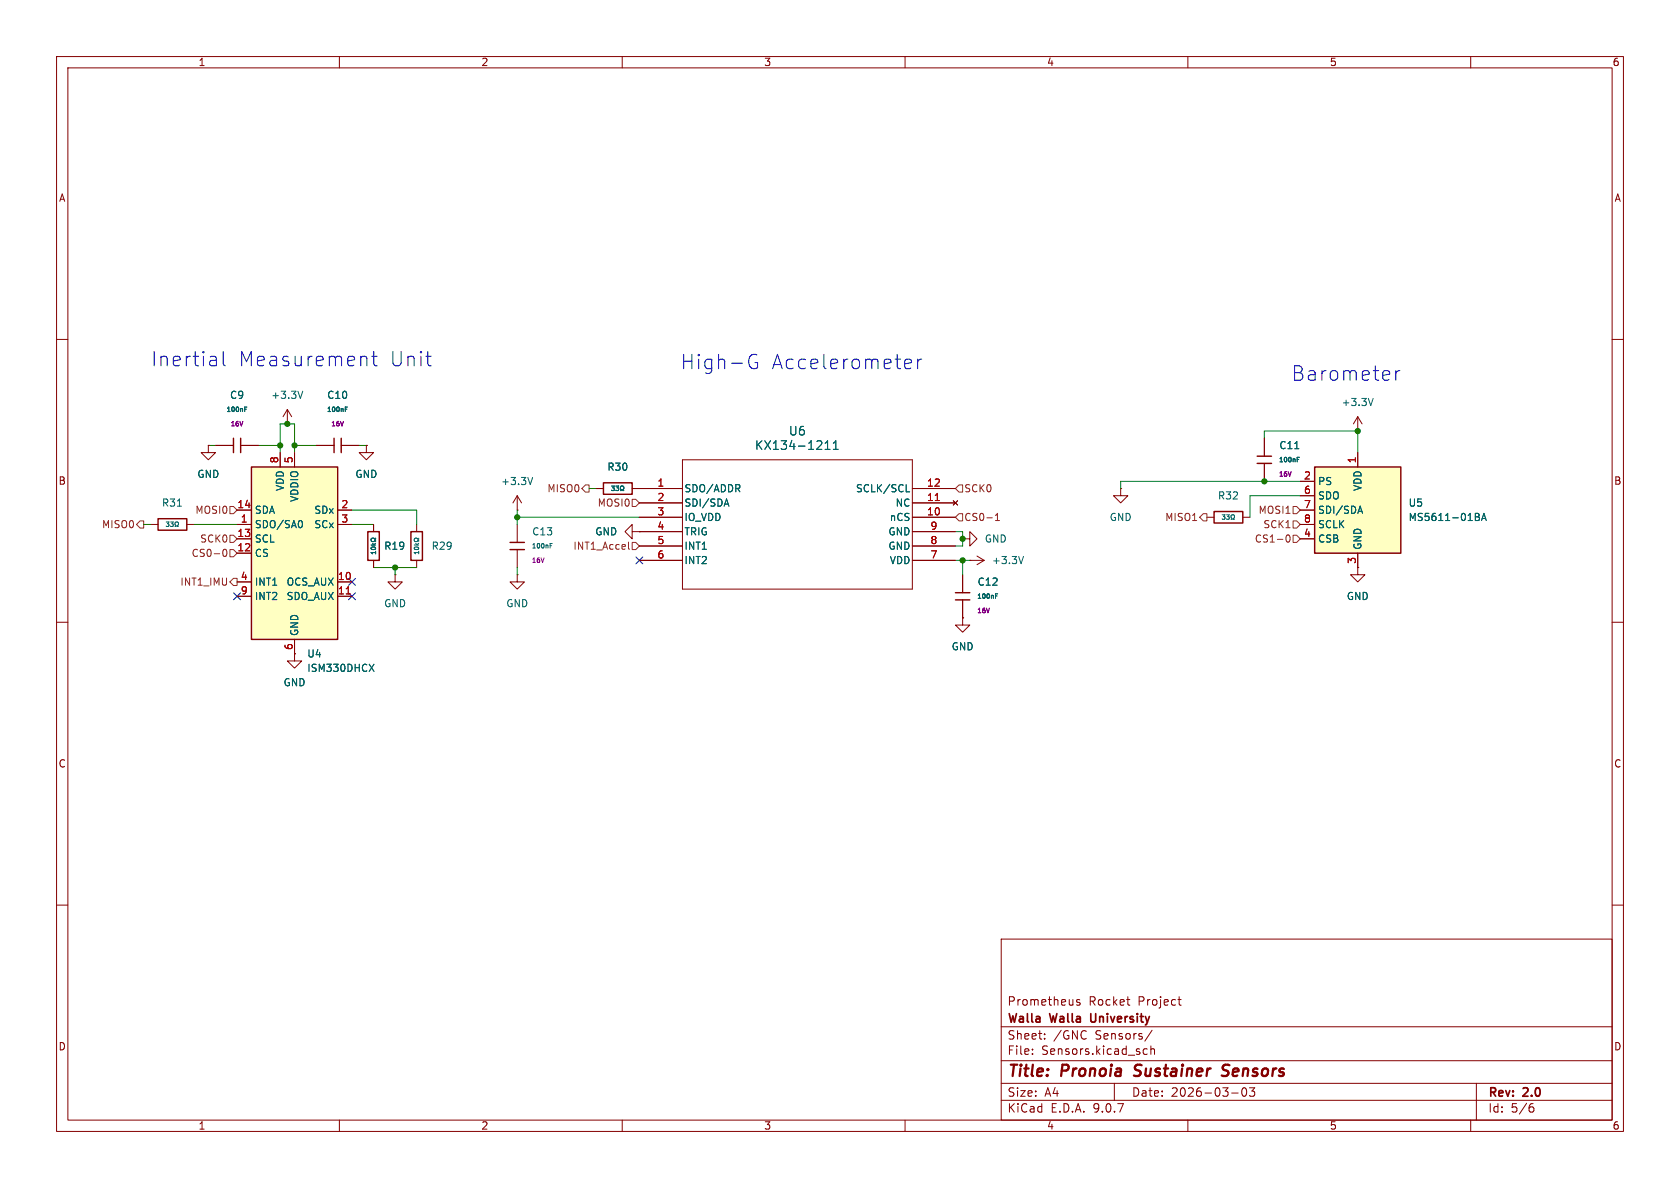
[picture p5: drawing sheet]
<svg xmlns="http://www.w3.org/2000/svg" width="297mm" height="210mm" viewBox="0 0 297 210" stroke-linecap="round" stroke-linejoin="round" font-family="sans-serif">
<g fill="none" stroke="#840000" stroke-width=".18">
<path d="M10 10h277v190h-277zM12 12h273v186h-273zM60 10v2M110 10v2M160 10v2M210 10v2M260 10v2M10 60h2M223.5 77.5v3.1M240 76.2h.1M240 73.7l-.7 1.2M240 73.7l.8 1.2"/>
<path d="M240 73.7v2.5M285 60h2M105.4 86.4h1.3M111.8 86.4h8.8M113 88.9h7.6M113 91.4h7.6M113 94h7.6M113 96.5h7.6M113 99.1h7.6M120.6 81.3h40.7v22.8h-40.7zM161.3 86.4h7.6M161.3 88.9h7.6"/>
<path d="M161.3 91.4h7.6M161.3 94h7.6M161.3 96.5h7.6M161.3 99.1h7.6M168.5 88.5l.8 .8M169.3 88.5l-.8 .8M223.5 81.9v3.2M10 110h2M285 110h2M10 160h2M177 166h108v32h-108zM190.9 176.8l-.4-.1-.2 .2 .1 .2 .5 .2v.3h-.6"/>
<path d="M199.2 176.7h.5M199.6 177.7h.1M208.2 176.7h.6M208.5 176.2v1.3l.3 .2M285 160h2M60 198v2M110 198v2M160 198v2M177 194.5h108M177 191.5h108M177 187.5h108M177 181.5h108"/>
<path d="M182.5 186.3v.1M182.5 185.5v.1M184.7 183.6v.1M184.7 182.8v.1M197 191.5v3M202.2 186.3l.2 .1 .4-.1M202.8 185.5l-.4-.1-.2 .1M203.5 185.5l.2-.1 .3 .1 .1 .9M203.5 184.9v1.5M203.7 182.1l-1.3 2M210 198v2M217.7 193.2h1.2"/>
<path d="M219.7 192.4l.2-.1a.81 .81 0 0 1 .6 .6 .81 .81 0 0 1-.3 .8l-.2 .1a.81 .81 0 0 1-.3-1.4zM220.9 192.3h.9l-.5 .6 .4 .1v.7l-.2 .1h-.4l-.2-.1M260 198v2M261 191.5v6.5M270.6 195.7h.4l.2 .3-.1 .5-.5 .1M271 195.1l-.4 .1"/>
</g>
<path d="M200.5 190.1l.2 .1M200.8 188.4l-.2 .4 .1 .2M217 190a.85 .85 0 0 1-1 .1M217.1 188.2l-.7 .1a.46 .46 0 0 0-.3 .5 .46 .46 0 0 0 .4 .4l.5 .2" fill="none" stroke="#840000" stroke-width=".4"/>
<path d="M192.8 179.2l.1 1.3" fill="none" stroke="#840000" stroke-width=".3"/>
<path d="M106.7 85.3h5.1v2.1h-5.1zM222.2 81.9h2.6M222.2 80.6h2.6" fill="none" stroke="#840000" stroke-width=".25"/>
<g fill="none" stroke="#006464" stroke-width=".18">
<path d="M145.9 79.4h.8M145.9 78.3l.4-.4v1.5M147.3 79.4h.9M147.3 78.3l.5-.4v1.5M228.9 79.3h.7M242.8 70.4l-.5 1.3M108.1 85.9h.5l-.3 .3 .3 .1v.3h-.5M108.9 85.9h.5l-.3 .3 .2 .1v.3h-.4M109.7 86.7h.2v-.1a.34 .34 0 0 1-.2-.5 .34 .34 0 0 1 .5-.1l.1 .3-.2 .4h.2M128.1 89.1h.6M128.4 88.2l.5 1.3M130.4 86.3l.4 .6"/>
<path d="M130.7 85.8v.4M160.2 86.9h.6M229.3 81.2h.3M229.3 80.8h.4"/>
</g>
<path d="M165.3 88.5h.8" fill="none" stroke="#a90000" stroke-width=".18"/>
<path d="M44.4 82.6h15.3v30.4h-15.3z" fill="#ffffc2"/>
<path d="M41.3 77.5v2.5M42.5 77.5v2.5M44.4 82.6h15.3v30.4h-15.3zM168.9 106h2.5M168.9 104.8h2.5" fill="none" stroke="#840000" stroke-width=".25"/>
<g fill="none" stroke="#840000" stroke-width=".18">
<path d="M38.1 78.7h3.2M42.5 78.7h3.2M41.9 90.2h2.5M41.9 92.7h2.5M41.9 95.3h2.5M41.9 97.8h2.5M49.5 80v2.6M52.1 80v2.6M59.7 90.2h2.5M59.7 92.7h2.5M41.9 102.9h2.5M41.9 105.4h2.5"/>
<path d="M52.1 113v2.6M59.7 102.9h2.5M59.7 105.4h2.5M170.2 109.2v1.3h1.2l-1.2 1.3-1.3-1.3h1.3M170.2 109.2h.1M170.2 101.6v3.2M170.2 106v3.2M240 100.3v1.3h1.3l-1.3 1.3-1.2-1.3h1.2M240 100.3h.1"/>
</g>
<path d="M43.3 72.3h.2M43.3 72h.3M53.2 92a.79 .79 0 0 1 0 1.3M65.3 117.4l.8 1.3M66.1 117.4l-.8 1.3M176 105.4h.3M176 105h.4" fill="none" stroke="#006464" stroke-width=".18"/>
<path d="M61.2 105h.7" fill="none" stroke="#a90000" stroke-width=".18"/>
<path d="M232.4 82.6h15.2v15.2h-15.2z" fill="#ffffc2"/>
<path d="M59.1 77.5v2.5M60.3 77.5v2.5M27.9 91.7h5.1v2h-5.1zM65 94h2.1v5.1h-2.1zM72.6 94h2.1v5.1h-2.1zM90.2 97.2h2.5M90.2 95.9h2.5M214.6 90.4h5.1v2.1h-5.1zM232.4 82.6h15.2v15.2h-15.2z" fill="none" stroke="#840000" stroke-width=".25"/>
<g fill="none" stroke="#840000" stroke-width=".18">
<path d="M36.8 78.7v1.3h1.3l-1.3 1.3-1.2-1.3h1.2M36.8 78.7h.1M38.1 78.7h3.2M42.5 78.7h3.2M50.8 74.9h.1M50.8 72.4l-.8 1.3M50.8 72.4l.8 1.3M50.8 72.4v2.5M55.9 78.7h3.2M60.3 78.7h3.2M64.8 78.7v1.3h1.2l-1.2 1.3-1.3-1.3h1.3M64.8 78.7h.1"/>
<path d="M223.5 77.5v3.1M26.7 92.7h1.2M33 92.7h1.3M41.9 90.2h2.5M41.9 92.7h2.5M41.9 95.3h2.5M41.9 97.8h2.5M49.5 80v2.6M52.1 80v2.6M59.7 90.2h2.5M59.7 92.7h2.5M66 92.7v1.3"/>
<path d="M66 99.1v1.2M73.7 92.7v1.3M73.7 99.1v1.2M91.4 90.2h.1M91.4 87.6l-.7 1.3M91.4 87.6l.8 1.3M91.4 87.6v2.6M91.4 92.7v3.2M91.4 97.2v3.1M105.4 86.4h1.3M111.8 94v-1.3l-1.3 1.3 1.3 1.3v-1.3h1.2M111.8 86.4h8.8"/>
<path d="M113 94h.1M113 99.1h7.6M113 91.4h7.6M113 88.9h7.6M113 94h7.6M113 96.5h7.6M161.3 99.1h7.6M161.3 91.4h7.6M161.3 86.4h7.6M161.3 88.9h7.6M161.3 94h7.6M161.3 96.5h7.6"/>
<path d="M168.5 88.5l.8 .8M169.3 88.5l-.8 .8M170.2 95.3h1.2v-1.3l1.3 1.3-1.3 1.2v-1.2M170.2 95.3h.1M171.4 99.1h.1M171.4 99.1h2.6M172.7 98.3l1.3 .8M174 99.1l-1.3 .7M198.1 86.4v1.2h1.3l-1.3 1.3-1.3-1.3h1.3M198.1 86.4h.1M213.4 91.4h1.2M219.7 91.4h1.3"/>
<path d="M223.5 81.9v3.2M229.9 85.1h2.5M229.9 87.6h2.5M229.9 90.2h2.5M229.9 92.7h2.5M229.9 95.3h2.5M240 80v2.6M240 97.8v2.5M41.9 102.9h2.5M41.9 105.4h2.5M52.1 115.6v1.2h1.2l-1.2 1.3-1.3-1.3h1.3M52.1 115.6h.1"/>
<path d="M52.1 113v2.6M59.7 102.9h2.5M59.7 105.4h2.5M69.8 101.6v1.3h1.3l-1.3 1.2-1.2-1.2h1.2M69.8 101.6h.1M91.4 101.6v1.3h1.3l-1.3 1.2-1.2-1.2h1.2M91.4 101.6h.1M170.2 109.2h.1M170.2 101.6v3.2M170.2 106v3.2M240 100.3h.1"/>
</g>
<g fill="none" stroke="#006464" stroke-width=".18">
<path d="M43.3 72.3h.2M43.3 72h.3M53.5 69.2l-.4 1.2M61 72.3h.3M61 72h.4M145.9 79.4h.8M145.9 78.3l.4-.4v1.5M147.3 79.4h.9M147.3 78.3l.5-.4v1.5M228.9 79.3h.7M29.4 92.3h.5l-.3 .3 .2 .1v.3h-.4M30.1 92.3h.5l-.2 .3 .2 .1v.3h-.5"/>
<path d="M30.9 93.1h.2v-.2a.34 .34 0 0 1-.1-.4 .34 .34 0 0 1 .4-.2l.1 .4-.1 .4h.1M31.4 89.5h.7M53.2 92a.79 .79 0 0 1 0 1.3M65.6 96.3h.8M65.6 96.8a.39 .39 0 0 1 .5-.2 .39 .39 0 0 1 .3 .4 .39 .39 0 0 1-.5 .2 .39 .39 0 0 1-.3-.4zM65.9 96l.3 .3M66.4 95.1v.2h-.2a.34 .34 0 0 0-.4-.2 .34 .34 0 0 0-.2 .5l.4 .1 .4-.2v.2M66.4 97.5v.4M66.4 97.7h-.8l.2 .2M66.4 96l-.3 .3M73.2 96.3h.8M73.3 96.8a.39 .39 0 0 1 .4-.2 .39 .39 0 0 1 .3 .4 .41 .41 0 0 1-.5 .2 .41 .41 0 0 1-.2-.4z"/>
<path d="M73.3 97v.1M73.5 96l.3 .3M74 97.7h-.8l.3 .2M74 95.1v.2h-.1a.34 .34 0 0 0-.5-.2 .34 .34 0 0 0-.1 .5l.3 .1 .4-.2v.2M74 97.5v.4M74 96l-.3 .3M94.2 84.4l-.5 1.3M97.2 96.5h.3M97.2 96.1h.4M108.1 85.9h.5l-.3 .3 .3 .1v.3h-.5M108.9 85.9h.5l-.3 .3 .2 .1v.3h-.4M109.7 86.7h.2v-.1a.34 .34 0 0 1-.2-.5 .34 .34 0 0 1 .5-.1l.1 .3-.2 .4h.2"/>
<path d="M128.1 89.1h.6M128.4 88.2l.5 1.3M130.4 86.3l.4 .6M130.7 85.8v.4M160.2 86.9h.6M180.9 98.4l-.4 1.2M216.1 91h.5l-.3 .3 .2 .1v.3h-.4M216.8 91h.5l-.2 .3 .2 .1v.3h-.5M217.6 91.8h.2v-.2a.34 .34 0 0 1-.2-.4 .34 .34 0 0 1 .5-.2l.1 .4-.2 .4h.2M229.3 81.2h.3M229.3 80.8h.4M240.2 90.4h.6"/>
<path d="M240.5 89.5l.4 1.2M260.8 90.7l.6 .2 .1 .2-.3 .3M260.8 91.4h.4M261.2 91.4l.3 .2v.3l-.7 .1M261.9 92l.4-1.3 .5 1.3M262 91.7h.6M65.3 117.4l.8 1.3M66.1 117.4l-.8 1.3M176 105.4h.3M176 105h.4"/>
</g>
<g fill="none" stroke="#725600" stroke-width=".18">
<path d="M24.8 92.1h.6v1.2h-.6l-.7-.6zM39.6 97.2l.1-.1a.68 .68 0 0 1 .4 .6 .68 .68 0 0 1-.4 .7 .84 .84 0 0 1-.1-1.2zM40.6 94.6h.7l.6 .7-.6 .6h-.7zM40.6 97.2h.7l.6 .6-.6 .6h-.7zM40.6 89.5h.7l.6 .7-.6 .6h-.7zM103.5 85.7h.6v1.3h-.6l-.6-.6zM111.1 95.8v1.1l.2 .2M111.8 88.3h.6l.6 .6-.6 .6h-.6zM111.8 95.9h.6l.6 .6-.6 .7h-.6zM169.5 90.8h.7v1.3h-.7l-.6-.7zM169.5 85.7h.7v1.3h-.7l-.6-.6zM176 92h.7"/>
<path d="M176 91.1l.3-.4v1.3M212.7 90.8h.7v1.3h-.7l-.6-.7zM227.5 94.7l.1-.1a.68 .68 0 0 1 .5 .6 .68 .68 0 0 1-.5 .6l-.1-.1-.2-.4zM228.6 89.5h.6l.7 .7-.7 .6h-.6zM228.6 92.1h.6l.7 .6-.7 .6h-.6zM228.6 94.6h.6l.7 .7-.7 .6h-.6zM41.3 102.2h.6v1.3h-.6l-.7-.6z"/>
</g>
<g fill="none" stroke="#009600" stroke-width=".18">
<path d="M36.8 78.7h1.3M45.7 78.7h3.8M52.1 78.7h3.8M63.5 78.7h1.3M223.5 77.5v-1.3h16.5v3.8M25.4 92.7h1.3M34.3 92.7h7.6M49.5 80v-5.1h2.6v5.1M62.2 92.7h3.8M62.2 90.2h11.5v2.5M91.4 91.4h21.6M91.4 90.2v2.5"/>
<path d="M104.1 86.4h1.3M168.9 94h1.3v2.5h-1.3M168.9 99.1h2.5M170.2 99.1v2.5M229.9 85.1h-31.8v1.3M229.9 87.6h-8.9v3.8M66 100.3h7.7M69.8 100.3v1.3M91.4 100.3v1.3"/>
</g>
<path d="M112.4 98.5l1.2 1.2M113.6 98.5l-1.2 1.2M41.3 104.8l1.2 1.2M42.5 104.8l-1.2 1.2M61.6 102.3l1.2 1.2M61.6 104.8l1.2 1.2M62.8 102.3l-1.2 1.2M62.8 104.8l-1.2 1.2" fill="none" stroke="#000084" stroke-width=".18"/>
<g fill="none" stroke="#0000c2" stroke-width=".18">
<path d="M39.5 62.1v2.2l.3 .4M65.7 63h1M66.1 62.1v2.2l.1 .3 .5 .1M75.3 63h.9M76 64.7h.2M132.4 64.1a.95 .95 0 0 0 .4 1 .95 .95 0 0 0 1.1-.2v-.8h-.5M133.8 62.8a.98 .98 0 0 0-1 0 .98 .98 0 0 0-.4 .9M160.3 63.5l.7 .1 .1 .5-1.2 .2M161 65.1l-.7 .1M162.2 63.5v1.7M163 63.5a.65 .65 0 0 0-.8 .5M246.8 65.5v1.7"/>
<path d="M247.5 65.5a.65 .65 0 0 0-.7 .5"/>
</g>
<path d="M165.3 88.5h.8M61.2 105h.7" fill="none" stroke="#a90000" stroke-width=".18"/>
<g fill="#009600" stroke="#009600" stroke-width=".18">
<circle cx="240" cy="76.2" r=".46"/>
<circle cx="170.2" cy="95.3" r=".46"/>
<circle cx="223.5" cy="85.1" r=".46"/>
<circle cx="170.2" cy="99.1" r=".46"/>
<circle cx="52.1" cy="78.7" r=".46"/>
<circle cx="50.8" cy="74.9" r=".46"/>
<circle cx="49.5" cy="78.7" r=".46"/>
<circle cx="91.4" cy="91.4" r=".46"/>
<circle cx="69.8" cy="100.3" r=".46"/>
</g>
<g font-size="3.5" fill="#0000c2">
<text x="26.7" y="65">Inertial</text>
<text x="42.1" y="65">Measurement</text>
<text x="68.8" y="65">Unit</text>
<text x="120.3" y="65.5">High-G</text>
<text x="136.3" y="65.5">Accelerometer</text>
<text x="228.3" y="67.5">Barometer</text>
</g>
<g font-size="2.8" fill="#840000">
<text x="178" y="190.9">Title:</text>
<text x="187.7" y="190.9">Pronoia</text>
<text x="201.4" y="190.9">Sustainer</text>
<text x="217.7" y="190.9">Sensors</text>
</g>
<g font-size="2.1" fill="#006464">
<text x="139.4" y="77.2">U6</text>
<text x="133.4" y="79.7">KX134-1211</text>
</g>
<g font-size="2.1" fill="#840000">
<text x="178" y="178">Prometheus</text>
<text x="192.4" y="178">Rocket</text>
<text x="201.2" y="178">Project</text>
<text x="178" y="184">Sheet:</text>
<text x="178" y="181.2">Walla</text>
<text x="185.7" y="181.2">Walla</text>
<text x="186.2" y="184">/GNC</text>
<text x="193.5" y="181.2">University</text>
<text x="193.7" y="184">Sensors/</text>
<text x="178" y="186.7">File:</text>
<text x="184.1" y="186.7">Sensors.kicad_sch</text>
<text x="178" y="196.9">KiCad</text>
<text x="178" y="194.1">Size:</text>
<text x="184.7" y="194.1">A4</text>
<text x="185.7" y="196.9">E.D.A.</text>
<text x="193.3" y="196.9">9.0.7</text>
<text x="200" y="194.1">Date:</text>
<text x="207" y="194.1">2026-03-03</text>
<text x="263" y="194.3">Rev:</text>
<text x="263" y="196.9">Id:</text>
<text x="267.1" y="196.9">5/6</text>
<text x="269.4" y="194.3">2.0</text>
</g>
<g font-size="1.8" fill="#840000">
<text x="35" y="11.9">1</text>
<text x="85" y="11.9">2</text>
<text x="135" y="11.9">3</text>
<text x="185" y="11.9">4</text>
<text x="235" y="11.9">5</text>
<text x="285" y="11.9">6</text>
<text x="10.3" y="35.9">A</text>
<text x="285.3" y="35.9">A</text>
<text x="10.3" y="85.9">B</text>
<text x="285.3" y="85.9">B</text>
<text x="10.3" y="135.9">C</text>
<text x="285.3" y="135.9">C</text>
<text x="10.3" y="185.9">D</text>
<text x="285.3" y="185.9">D</text>
<text x="35" y="199.9">1</text>
<text x="85" y="199.9">2</text>
<text x="135" y="199.9">3</text>
<text x="185" y="199.9">4</text>
<text x="235" y="199.9">5</text>
<text x="285" y="199.9">6</text>
</g>
<g font-size="1.8" fill="#006464">
<text x="40.6" y="70.7">C9</text>
<text x="47.9" y="70.7">+3.3V</text>
<text x="57.7" y="70.7">C10</text>
<text x="237.1" y="72">+3.3V</text>
<text x="107.3" y="83.4">R30</text>
<text x="226.1" y="79.6">C11</text>
<text x="28.5" y="89.8">R31</text>
<text x="34.8" y="84.7">GND</text>
<text x="50.4" y="86.9" transform="rotate(-90 50.4 86.9)">VDD</text>
<text x="52.9" y="88.8" transform="rotate(-90 52.9 88.8)">VDDIO</text>
<text x="62.7" y="84.7">GND</text>
<text x="88.5" y="86">+3.3V</text>
<text x="120.9" y="87.2">SDO/ADDR</text>
<text x="120.9" y="89.8">SDI/SDA</text>
<text x="151.2" y="87.2">SCLK/SCL</text>
<text x="158.2" y="89.8">NC</text>
<text x="215.2" y="88.5">R32</text>
<text x="232.9" y="86">PS</text>
<text x="232.9" y="88.5">SDO</text>
<text x="240.9" y="86.9" transform="rotate(-90 240.9 86.9)">VDD</text>
<text x="248.9" y="89.8">U5</text>
<text x="45" y="91">SDA</text>
<text x="45" y="93.6">SDO/SA0</text>
<text x="55.5" y="91">SDx</text>
<text x="55.5" y="93.6">SCx</text>
<text x="94" y="94.8">C13</text>
<text x="105.1" y="94.8">GND</text>
<text x="120.9" y="92.3">IO_VDD</text>
<text x="120.9" y="94.8">TRIG</text>
<text x="157" y="94.8">GND</text>
<text x="157.2" y="92.3">nCS</text>
<text x="196.1" y="92.3">GND</text>
<text x="232.9" y="91">SDI/SDA</text>
<text x="232.9" y="93.6">SCLK</text>
<text x="248.9" y="92.3">MS5611-01BA</text>
<text x="45" y="96.1">SCL</text>
<text x="45" y="98.7">CS</text>
<text x="67.8" y="97.4">R19</text>
<text x="76.2" y="97.4">R29</text>
<text x="120.9" y="97.4">INT1</text>
<text x="120.9" y="99.9">INT2</text>
<text x="157" y="97.4">GND</text>
<text x="157.2" y="99.9">VDD</text>
<text x="174" y="96.1">GND</text>
<text x="175.3" y="99.9">+3.3V</text>
<text x="232.9" y="96.1">CSB</text>
<text x="240.9" y="97.3" transform="rotate(-90 240.9 97.3)">GND</text>
<text x="45" y="103.7">INT1</text>
<text x="45" y="106.3">INT2</text>
<text x="50.6" y="103.7">OCS_AUX</text>
<text x="50.6" y="106.3">SDO_AUX</text>
<text x="67.8" y="107.5">GND</text>
<text x="89.4" y="107.5">GND</text>
<text x="172.7" y="103.7">C12</text>
<text x="238" y="106.3">GND</text>
<text x="52.9" y="112.5" transform="rotate(-90 52.9 112.5)">GND</text>
<text x="54.2" y="116.4">U4</text>
<text x="54.2" y="119">ISM330DHCX</text>
<text x="168.1" y="115.2">GND</text>
<text x="50" y="121.5">GND</text>
</g>
<g font-size="1.8" fill="#a90000">
<text x="49.3" y="82" transform="rotate(-90 49.3 82)">8</text>
<text x="51.8" y="82" transform="rotate(-90 51.8 82)">5</text>
<text x="239.8" y="82" transform="rotate(-90 239.8 82)">1</text>
<text x="41.9" y="89.9">14</text>
<text x="60.3" y="89.9">2</text>
<text x="116.1" y="86.1">1</text>
<text x="116.1" y="88.6">2</text>
<text x="163.8" y="86.1">12</text>
<text x="163.8" y="88.6">11</text>
<text x="230.4" y="84.8">2</text>
<text x="230.4" y="87.4">6</text>
<text x="230.4" y="89.9">7</text>
<text x="41.9" y="95">13</text>
<text x="42.5" y="92.5">1</text>
<text x="60.3" y="92.5">3</text>
<text x="116.1" y="91.2">3</text>
<text x="116.1" y="93.7">4</text>
<text x="163.8" y="91.2">10</text>
<text x="164.4" y="93.7">9</text>
<text x="230.4" y="92.5">8</text>
<text x="230.4" y="95">4</text>
<text x="41.9" y="97.5">12</text>
<text x="116.1" y="96.3">5</text>
<text x="116.1" y="98.8">6</text>
<text x="164.4" y="96.3">8</text>
<text x="164.4" y="98.8">7</text>
<text x="239.8" y="99.8" transform="rotate(-90 239.8 99.8)">3</text>
<text x="42.5" y="102.6">4</text>
<text x="42.5" y="105.2">9</text>
<text x="59.6" y="102.6">10</text>
<text x="59.6" y="105.2">11</text>
<text x="51.8" y="115" transform="rotate(-90 51.8 115)">6</text>
</g>
<g font-size="1.8" fill="#725600">
<text x="96.7" y="87.2">MISO0</text>
<text x="105.6" y="89.8">MOSI0</text>
<text x="170.4" y="87.2">SCK0</text>
<text x="17.9" y="93.6">MISO0</text>
<text x="34.4" y="91">MOSI0</text>
<text x="170.4" y="92.3">CS0-1</text>
<text x="205.9" y="92.3">MISO1</text>
<text x="222.4" y="91">MOSI1</text>
<text x="223.2" y="93.6">SCK1</text>
<text x="33.8" y="98.7">CS0-0</text>
<text x="35.3" y="96.1">SCK0</text>
<text x="101.3" y="97.4">INT1_Accel</text>
<text x="221.7" y="96.1">CS1-0</text>
<text x="31.8" y="103.7">INT1_IMU</text>
</g>
<g font-size="1.1" fill="#006464">
<text x="39.9" y="73">100nF</text>
<text x="57.7" y="73">100nF</text>
<text x="226" y="81.9">100nF</text>
<text x="93.9" y="97.1">100nF</text>
<text x="172.6" y="106">100nF</text>
</g>
<g font-size="1.1" fill="#840084">
<text x="40.7" y="75.6">16V</text>
<text x="58.4" y="75.6">16V</text>
<text x="226" y="84.4">16V</text>
<text x="93.9" y="99.7">16V</text>
<text x="172.6" y="108.6">16V</text>
</g>
</svg>
